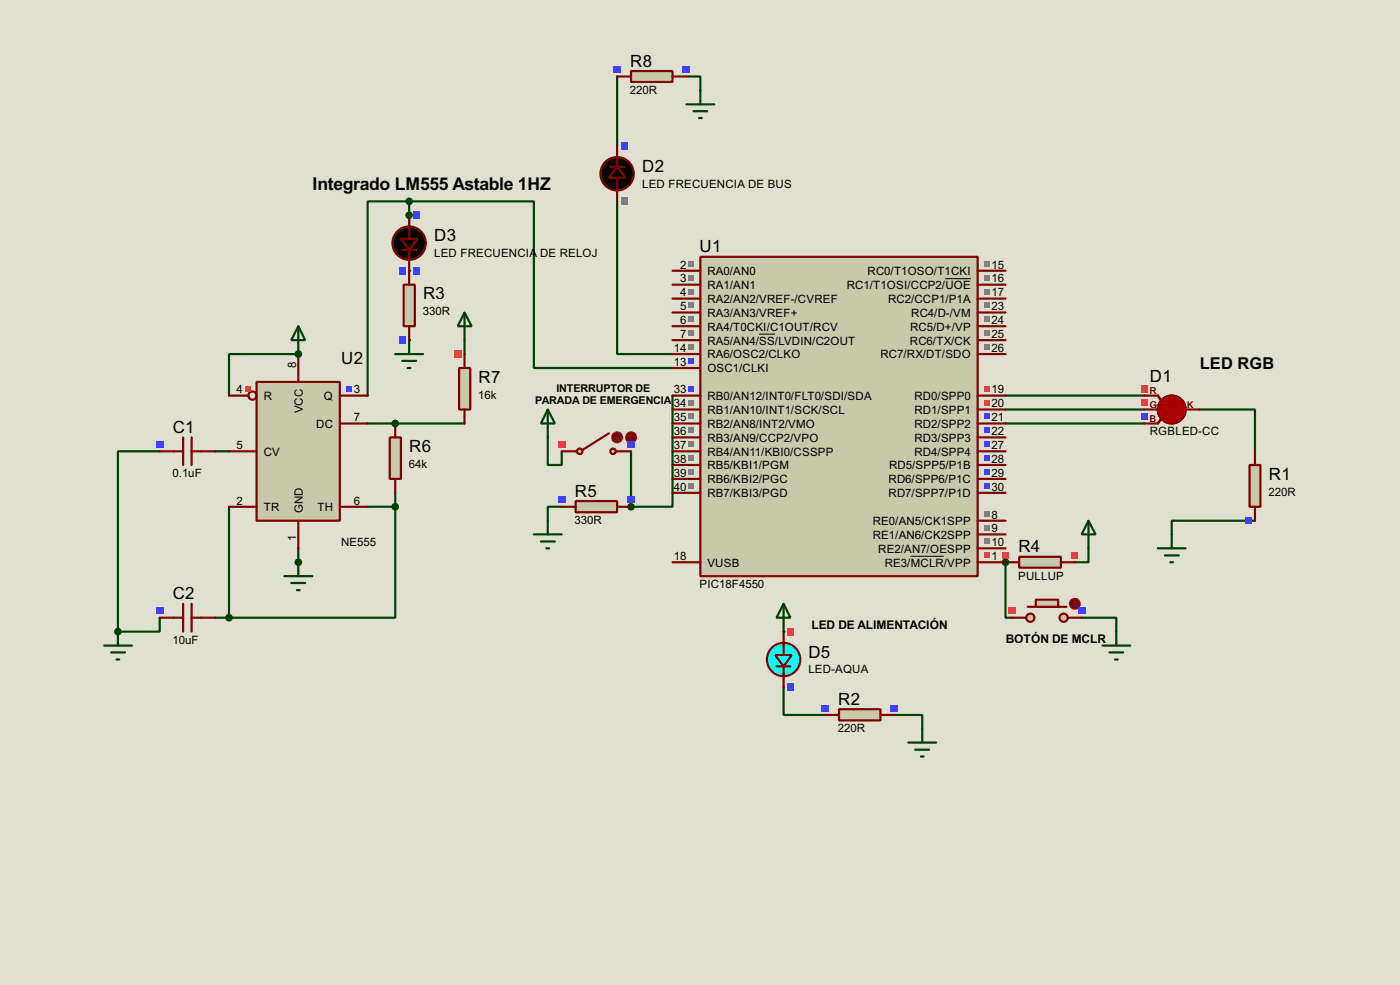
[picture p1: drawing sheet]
<svg xmlns="http://www.w3.org/2000/svg" width="256mm" height="180mm" viewBox="0 0 256 180" stroke-linecap="round" stroke-linejoin="round" font-family="sans-serif">
<path d="M0 0h256.5v180.3h-256.5z" fill="#e0e0d0"/>
<path d="M199.4 100.4v2.5h-2.5" fill="none" stroke="#004000" stroke-width=".4"/>
<circle cx="184.2" cy="102.9" r=".2" fill="#004000"/>
<path d="M102.9 92.8h-2.5v2.5M184.2 102.9v10.2h1.3M198.2 113.1h6.3v2.5" fill="none" stroke="#004000" stroke-width=".4"/>
<g fill="#004000">
<circle cx="115.6" cy="92.8" r=".2"/>
<circle cx="54.7" cy="102.9" r=".2"/>
</g>
<path d="M85.1 62.3v2.5" fill="none" stroke="#004000" stroke-width=".4"/>
<circle cx="72.4" cy="77.5" r=".2" fill="#004000"/>
<path d="M72.4 77.5h12.7M72.4 90.2v22.9h-33" fill="none" stroke="#004000" stroke-width=".4"/>
<circle cx="21.6" cy="115.6" r=".2" fill="#004000"/>
<path d="M67.4 77.5h5M29.3 82.6h-7.7v33h7.7v-2.5M39.4 82.6h2.6M42 92.8v20.3M67.4 92.8h5M54.7 100.4v2.5" fill="none" stroke="#004000" stroke-width=".4"/>
<circle cx="54.7" cy="64.8" r=".2" fill="#004000"/>
<path d="M54.7 64.8h-12.7v7.6" fill="none" stroke="#004000" stroke-width=".4"/>
<g fill="#004000">
<circle cx="143.6" cy="115.6" r=".2"/>
<circle cx="75" cy="49.6" r=".2"/>
<circle cx="75" cy="62.3" r=".2"/>
</g>
<path d="M75 39.4v7.6" fill="none" stroke="#004000" stroke-width=".4"/>
<circle cx="75" cy="39.4" r=".2" fill="#004000"/>
<path d="M75 36.9h-7.6v35.5M75 36.9h22.8v30.5h25.4M75 36.9v2.5M123.2 72.4v20.4h-7.6" fill="none" stroke="#004000" stroke-width=".4"/>
<circle cx="184.2" cy="102.9" r=".2" fill="#004000"/>
<g fill="none" stroke="#004000" stroke-width=".4">
<path d="M113.1 14v12.7M125.8 14h2.5v2.6M113.1 36.9v27.9h10.1M184.2 72.4h25.4M184.2 75h25.4M184.2 77.5h25.4M219.8 75h10.1v7.6M100.4 80.1v5h2.5v-2.5M115.6 82.6v10.2M199.4 95.3l1.3 2.5h-2.5zM199.4 95.3v5.1M229.9 95.3h-15.2v5.1"/>
<path d="M212.1 100.4h5.1M213.4 101.7h2.6M214.4 102.9h.5M143.6 125.8v5.1h7.6M163.9 130.9h5.1v2.5"/>
</g>
<path d="M186.7 101.9h7.7v2h-7.7z" fill="#c8c8aa" stroke="#800000" stroke-width=".4"/>
<path d="M184.2 102.9h2.5M194.4 102.9h2.5" fill="none" stroke="#800000" stroke-width=".4"/>
<g fill="#ff4040">
<path d="M183.6 101h1.2v1.3h-1.2z"/>
<path d="M196.3 101h1.2v1.3h-1.2z"/>
</g>
<g fill="#c8c8aa" stroke="#800000" stroke-width=".4">
<circle cx="194.8" cy="113.1" r=".75"/>
<circle cx="188.7" cy="113.1" r=".75"/>
</g>
<path d="M188.3 111.1h7.1" fill="none" stroke="#800000" stroke-width=".4"/>
<path d="M189.8 109.8h4.1v1.3h-4.1z" fill="#c8c8aa" stroke="#800000" stroke-width=".4"/>
<path d="M185.5 113.1h2.5M195.6 113.1h2.6" fill="none" stroke="#800000" stroke-width=".4"/>
<circle cx="196.9" cy="110.5" r="1" fill="#400000" stroke="#f00" stroke-width=".2"/>
<path d="M196.7 110.8l.2 .3M196.9 110v1.1M196.9 110l-.2 .3M196.9 110l.3 .3M197.2 110.8l-.3 .3" fill="none" stroke="#f00" stroke-width=".2"/>
<path d="M184.8 111.2h1.3v1.2h-1.3z" fill="#ff4040"/>
<path d="M197.5 111.2h1.3v1.2h-1.3z" fill="#4040ff"/>
<circle cx="184.2" cy="102.9" r=".5" fill="#004000" stroke="#004000" stroke-width=".4"/>
<path d="M202 118.2h5.1M203.3 119.4h2.5M204.5 115.6v2.6M204.3 120.7h.5" fill="none" stroke="#004000" stroke-width=".4"/>
<path d="M105.5 91.7h7.6v2.1h-7.6z" fill="#c8c8aa" stroke="#800000" stroke-width=".4"/>
<path d="M102.9 92.8h2.6M113.1 92.8h2.5" fill="none" stroke="#800000" stroke-width=".4"/>
<g fill="#4040ff">
<path d="M102.3 90.9h1.3v1.2h-1.3z"/>
<path d="M115 90.9h1.3v1.2h-1.3z"/>
</g>
<path d="M85.1 57.2l1.3 2.5h-2.5zM85.1 57.2v5.1M100.4 75l1.3 2.5h-2.6zM100.4 75v5.1M97.8 97.8h5.1M99.1 99.1h2.6M100.4 95.3v2.5M52.1 105.5h5.1M53.4 106.7h2.5M54.4 108h.5M54.7 102.9v2.6M100.1 100.4h.5" fill="none" stroke="#004000" stroke-width=".4"/>
<g fill="#004000" stroke="#004000" stroke-width=".4">
<circle cx="115.6" cy="92.8" r=".5"/>
<circle cx="54.6" cy="102.9" r=".5"/>
</g>
<path d="M71.4 80.1h2.1v7.6h-2.1z" fill="#c8c8aa" stroke="#800000" stroke-width=".4"/>
<path d="M72.4 77.5v2.6M72.4 87.7v2.5" fill="none" stroke="#800000" stroke-width=".4"/>
<path d="M84.1 67.4h2.1v7.6h-2.1z" fill="#c8c8aa" stroke="#800000" stroke-width=".4"/>
<path d="M85.1 64.8v2.6M85.1 75v2.5" fill="none" stroke="#800000" stroke-width=".4"/>
<path d="M83.2 64.2h1.3v1.3h-1.3z" fill="#ff4040"/>
<circle cx="72.4" cy="77.5" r=".5" fill="#004000" stroke="#004000" stroke-width=".4"/>
<path d="M29.3 82.6h4.3M33.6 80.1v5M35.1 80.1v5M35.1 82.6h4.3" fill="none" stroke="#800000" stroke-width=".4"/>
<path d="M28.6 80.7h1.3v1.3h-1.3z" fill="#4040ff"/>
<path d="M29.3 113.1h4.3M33.6 110.5v5.1M35.1 110.5v5.1M35.1 113.1h4.3" fill="none" stroke="#800000" stroke-width=".4"/>
<path d="M28.6 111.2h1.3v1.2h-1.3z" fill="#4040ff"/>
<g fill="#004000" stroke="#004000" stroke-width=".4">
<circle cx="72.4" cy="92.8" r=".5"/>
<circle cx="41.9" cy="113.1" r=".5"/>
<circle cx="21.6" cy="115.6" r=".5"/>
</g>
<path d="M54.7 59.7l1.2 2.6h-2.5zM54.7 59.7v5.1M19.1 118.2h5.1M20.4 119.4h2.5M21.6 115.6v2.6M21.4 120.7h.5" fill="none" stroke="#004000" stroke-width=".4"/>
<path d="M47 69.9h15.3v25.4h-15.3z" fill="#c8c8aa" stroke="#800000" stroke-width=".4"/>
<g fill="none" stroke="#800000" stroke-width=".4">
<path d="M42 72.4h3.5M54.7 64.8v5.1M62.3 72.4h5.1M62.3 77.5h5.1M42 92.8h5M42 82.6h5M54.7 95.3v5.1M62.3 92.8h5.1"/>
<circle cx="46.2" cy="72.4" r=".75"/>
</g>
<path d="M44.9 70.7h1v1h-1z" fill="#ff4040"/>
<path d="M63.4 70.7h1v1h-1z" fill="#4040ff"/>
<circle cx="54.6" cy="64.8" r=".5" fill="#004000" stroke="#004000" stroke-width=".4"/>
<circle cx="143.5" cy="120.7" r="3.1" fill="#0ff" stroke="#800000" stroke-width=".4"/>
<path d="M143.6 117.7v2.2M142.3 122h2.5M143.6 122v1.8" fill="none" stroke="#800000" stroke-width=".4"/>
<path d="M142 119.9h3.1l-1.5 2.1z" fill="#0ff" stroke="#800000" stroke-width=".4"/>
<path d="M143.6 115.6v2.6M143.6 123.2v2.6" fill="none" stroke="#800000" stroke-width=".4"/>
<path d="M144.2 115h1.3v1.3h-1.3z" fill="#ff4040"/>
<path d="M144.2 125.1h1.3v1.3h-1.3z" fill="#4040ff"/>
<circle cx="74.9" cy="47" r=".5" fill="#004000" stroke="#004000" stroke-width=".4"/>
<path d="M143.6 110.5l1.2 2.6h-2.5zM143.6 110.5v5.1" fill="none" stroke="#004000" stroke-width=".4"/>
<g fill="#000" stroke="#800000" stroke-width=".4">
<path d="M73.5 43.7h3l-1.5 2.1z"/>
<circle cx="74.9" cy="44.5" r="3.1"/>
</g>
<path d="M75 39.4v4.3M73.7 45.8h2.6M75 45.8v3.8" fill="none" stroke="#800000" stroke-width=".4"/>
<path d="M74 44.5h2M74.5 44h1v1h-1zM75 43.5v2" fill="none" stroke="#000040" stroke-width=".2"/>
<g fill="#4040ff">
<path d="M75.6 38.8h1.3v1.3h-1.3z"/>
<path d="M75.6 48.9h1.3v1.3h-1.3z"/>
</g>
<path d="M72.4 64.8h5.1M73.7 66.1h2.6M74.7 67.4h.5M75 62.3v2.5" fill="none" stroke="#004000" stroke-width=".4"/>
<path d="M74 52.1h2v7.6h-2z" fill="#c8c8aa" stroke="#800000" stroke-width=".4"/>
<path d="M75 49.6v2.5M75 59.7v2.6" fill="none" stroke="#800000" stroke-width=".4"/>
<g fill="#4040ff">
<path d="M73.1 48.9h1.2v1.3h-1.2z"/>
<path d="M73.1 61.6h1.2v1.3h-1.2z"/>
</g>
<g fill="#004000" stroke="#004000" stroke-width=".4">
<circle cx="74.9" cy="39.4" r=".5"/>
<circle cx="74.9" cy="36.9" r=".5"/>
</g>
<path d="M128.3 47h50.8v58.5h-50.8z" fill="#c8c8aa" stroke="#800000" stroke-width=".4"/>
<g fill="none" stroke="#800000" stroke-width=".4">
<path d="M123.2 49.6h5.1M123.2 52.1h5.1M123.2 54.7h5.1M123.2 57.2h5.1M123.2 59.7h5.1M179.1 49.6h5.1M179.1 52.1h5.1M179.1 54.7h5.1M179.1 57.2h5.1M179.1 59.7h5.1M123.2 62.3h5.1M123.2 64.8h5.1"/>
<path d="M123.2 67.4h5.1M123.2 72.4h5.1M123.2 75h5.1M123.2 77.5h5.1M179.1 62.3h5.1M179.1 64.8h5.1M179.1 72.4h5.1M179.1 75h5.1M179.1 77.5h5.1M123.2 80.1h5.1M123.2 82.6h5.1M123.2 85.1h5.1"/>
<path d="M123.2 87.7h5.1M123.2 90.2h5.1M179.1 80.1h5.1M179.1 82.6h5.1M179.1 85.1h5.1M179.1 87.7h5.1M179.1 90.2h5.1M179.1 95.3h5.1M179.1 97.8h5.1M123.2 102.9h5.1M179.1 102.9h5.1M179.1 100.4h5.1"/>
</g>
<path d="M173.2 51h4.7M139.1 61.2h2.9M166.8 101.8h6.1" fill="none" stroke="#000" stroke-width=".18"/>
<g fill="#808080">
<path d="M126.2 47.8h1v1h-1z"/>
<path d="M126.2 50.3h1v1.1h-1z"/>
<path d="M126.2 52.9h1v1h-1z"/>
<path d="M126.2 55.4h1v1h-1z"/>
<path d="M126.2 58h1v1h-1z"/>
<path d="M126.2 60.5h1v1h-1z"/>
<path d="M126.2 63h1v1.1h-1z"/>
</g>
<g fill="#4040ff">
<path d="M126.2 65.6h1v1h-1z"/>
<path d="M126.2 70.7h1v1h-1z"/>
</g>
<g fill="#808080">
<path d="M126.2 73.2h1v1h-1z"/>
<path d="M126.2 75.7h1v1.1h-1z"/>
<path d="M126.2 78.3h1v1h-1z"/>
<path d="M126.2 80.8h1v1h-1z"/>
<path d="M126.2 83.4h1v1h-1z"/>
<path d="M126.2 85.9h1v1h-1z"/>
<path d="M126.2 88.4h1v1.1h-1z"/>
<path d="M180.3 47.8h1v1h-1z"/>
<path d="M180.3 50.3h1v1.1h-1z"/>
<path d="M180.3 52.9h1v1h-1z"/>
<path d="M180.3 55.4h1v1h-1z"/>
<path d="M180.3 58h1v1h-1z"/>
<path d="M180.3 60.5h1v1h-1z"/>
<path d="M180.3 63h1v1.1h-1z"/>
</g>
<g fill="#ff4040">
<path d="M180.3 70.7h1v1h-1z"/>
<path d="M180.3 73.2h1v1h-1z"/>
</g>
<g fill="#4040ff">
<path d="M180.3 75.7h1v1.1h-1z"/>
<path d="M180.3 78.3h1v1h-1z"/>
<path d="M180.3 80.8h1v1h-1z"/>
<path d="M180.3 83.4h1v1h-1z"/>
<path d="M180.3 85.9h1v1h-1z"/>
<path d="M180.3 88.4h1v1.1h-1z"/>
</g>
<g fill="#808080">
<path d="M180.3 93.5h1v1h-1z"/>
<path d="M180.3 96.1h1v1h-1z"/>
<path d="M180.3 98.6h1v1h-1z"/>
</g>
<path d="M180.3 101.1h1v1.1h-1z" fill="#ff4040"/>
<circle cx="214.6" cy="75" r="2.55" fill="#808080" stroke="#800000" stroke-width=".4"/>
<path d="M212.1 72.4l.6 .8M212.7 76.8l-.6 .7" fill="none" stroke="#800000" stroke-width=".4"/>
<circle cx="214.6" cy="75" r="2.55" fill="#808080" stroke="#800000" stroke-width=".4"/>
<path d="M209.6 72.4h2.5l.6 .8M209.6 75h2.5M212.7 76.8l-.6 .7h-2.5M217.2 75h2.6" fill="none" stroke="#800000" stroke-width=".4"/>
<circle cx="214.6" cy="75" r="2.3" fill="#a00" stroke="#a00" stroke-width=".4"/>
<g fill="#ff4040">
<path d="M209 70.5h1.2v1.3h-1.2z"/>
<path d="M209 73.1h1.2v1.2h-1.2z"/>
</g>
<path d="M209 75.6h1.2v1.3h-1.2z" fill="#4040ff"/>
<g fill="#c8c8aa" stroke="#800000" stroke-width=".4">
<circle cx="112.3" cy="82.6" r=".5"/>
<circle cx="106.2" cy="82.6" r=".5"/>
</g>
<path d="M111.6 79.3l-4.9 3.1M102.9 82.6h2.8M112.8 82.6h2.8" fill="none" stroke="#800000" stroke-width=".4"/>
<circle cx="113" cy="80.1" r="1" fill="#400000" stroke="#f00" stroke-width=".2"/>
<path d="M113.1 79.6v1M112.8 80.3l.3 .3M113.3 80.3l-.2 .3" fill="none" stroke="#f00" stroke-width=".2"/>
<circle cx="115.6" cy="80.1" r="1" fill="#400000" stroke="#f00" stroke-width=".2"/>
<path d="M115.6 79.6l-.2 .2M115.6 79.6l.3 .2M115.6 79.6v1" fill="none" stroke="#f00" stroke-width=".2"/>
<path d="M102.3 80.7h1.3v1.3h-1.3z" fill="#ff4040"/>
<path d="M115 80.7h1.3v1.3h-1.3z" fill="#4040ff"/>
<path d="M228.9 85.1h2v7.7h-2z" fill="#c8c8aa" stroke="#800000" stroke-width=".4"/>
<path d="M229.9 82.6v2.5M229.9 92.8v2.5" fill="none" stroke="#800000" stroke-width=".4"/>
<path d="M228 94.7h1.3v1.2h-1.3z" fill="#4040ff"/>
<path d="M153.7 129.8h7.6v2.1h-7.6z" fill="#c8c8aa" stroke="#800000" stroke-width=".4"/>
<path d="M151.2 130.9h2.5M161.3 130.9h2.6" fill="none" stroke="#800000" stroke-width=".4"/>
<g fill="#4040ff">
<path d="M150.5 129h1.3v1.2h-1.3z"/>
<path d="M163.2 129h1.3v1.2h-1.3z"/>
</g>
<path d="M166.4 135.9h5.1M167.7 137.2h2.5M168.7 138.5h.5M169 133.4v2.5" fill="none" stroke="#004000" stroke-width=".4"/>
<g fill="#000" stroke="#800000" stroke-width=".4">
<path d="M113.1 30.5l1.5 2.1h-3z"/>
<circle cx="113" cy="31.8" r="3.1"/>
</g>
<path d="M111.8 30.5h2.6M113.1 26.7v3.8M113.1 32.6v4.3" fill="none" stroke="#800000" stroke-width=".4"/>
<path d="M112.1 31.8h2M112.6 31.3h1v1h-1zM113.1 30.8v2" fill="none" stroke="#000040" stroke-width=".2"/>
<path d="M113.7 36.2h1.3v1.3h-1.3z" fill="#808080"/>
<path d="M113.7 26.1h1.3v1.3h-1.3z" fill="#4040ff"/>
<path d="M125.8 19.1h5.1M128.3 16.6v2.5M127.1 20.4h2.5M128.1 21.6h.5" fill="none" stroke="#004000" stroke-width=".4"/>
<path d="M115.6 13h7.6v2h-7.6z" fill="#c8c8aa" stroke="#800000" stroke-width=".4"/>
<path d="M113.1 14h2.5M123.2 14h2.6" fill="none" stroke="#800000" stroke-width=".4"/>
<g fill="#4040ff">
<path d="M112.4 12.1h1.3v1.3h-1.3z"/>
<path d="M125.1 12.1h1.3v1.3h-1.3z"/>
</g>
<text font-size="3.6" x="57.3" y="34.7">Integrado LM555 Astable 1HZ</text>
<g font-size="3.5">
<text x="115.5" y="12.2">R8</text>
<text x="117.7" y="31.4">D2</text>
<text x="79.6" y="44.1">D3</text>
<text x="128.2" y="46.2">U1</text>
<text x="77.5" y="54.8">R3</text>
<text x="62.5" y="66.6">U2</text>
<text x="87.7" y="70.1">R7</text>
<text x="210.7" y="70">D1</text>
<text x="31.7" y="79.3">C1</text>
<text x="75" y="82.8">R6</text>
<text x="232.5" y="87.8">R1</text>
<text x="105.3" y="90.9">R5</text>
<text x="186.6" y="101.1">R4</text>
<text x="31.7" y="109.7">C2</text>
<text x="148.1" y="120.4">D5</text>
<text x="153.6" y="129">R2</text>
</g>
<text font-size="3.4" x="219.8" y="67.6">LED RGB</text>
<g font-size="2.5">
<text x="148.6" y="115.1">LED DE ALIMENTACIÓN</text>
<text x="184.2" y="117.7">BOTÓN DE MCLR</text>
</g>
<g font-size="2.4">
<text x="115.4" y="17.2">220R</text>
<text x="117.6" y="34.4">LED FRECUENCIA DE BUS</text>
<text x="79.5" y="47.1">LED FRECUENCIA</text>
<text x="98.9" y="47.1">DE RELOJ</text>
<text x="124.6" y="49.2">2</text>
<text x="124.6" y="51.7">3</text>
<text x="129.6" y="50.4">RA0/AN0</text>
<text x="129.6" y="52.9">RA1/AN1</text>
<text x="155.1" y="52.9">RC1/T1OSI/CCP2/UOE</text>
<text x="158.9" y="50.4">RC0/T1OSO/T1CKI</text>
<text x="181.7" y="49.2">15</text>
<text x="181.7" y="51.7">16</text>
<text x="77.5" y="57.7">330R</text>
<text x="124.6" y="54.3">4</text>
<text x="124.6" y="56.8">5</text>
<text x="124.6" y="59.3">6</text>
<text x="129.6" y="55.4">RA2/AN2/VREF-/CVREF</text>
<text x="129.6" y="58">RA3/AN3/VREF+</text>
<text x="162.7" y="55.4">RC2/CCP1/P1A</text>
<text x="166.9" y="58">RC4/D-/VM</text>
<text x="181.7" y="54.3">17</text>
<text x="181.7" y="56.8">23</text>
<text x="181.7" y="59.3">24</text>
<text x="123.5" y="64.4">14</text>
<text x="124.6" y="61.9">7</text>
<text x="129.6" y="60.5">RA4/T0CKI/C1OUT/RCV</text>
<text x="129.6" y="63.1">RA5/AN4/SS/LVDIN/C2OUT</text>
<text x="129.6" y="65.6">RA6/OSC2/CLKO</text>
<text x="161.3" y="65.6">RC7/RX/DT/SDO</text>
<text x="166.7" y="63.1">RC6/TX/CK</text>
<text x="166.7" y="60.5">RC5/D+/VP</text>
<text x="181.7" y="61.9">25</text>
<text x="181.7" y="64.4">26</text>
<text x="43.4" y="72">4</text>
<text x="54.2" y="67.4" transform="rotate(-90 54.2 67.4)">8</text>
<text x="64.8" y="72">3</text>
<text x="123.5" y="67">13</text>
<text x="123.5" y="72">33</text>
<text x="129.6" y="68.1">OSC1/CLKI</text>
<text x="181.7" y="72">19</text>
<text x="48.3" y="73.2">R</text>
<text x="55.5" y="75.7" transform="rotate(-90 55.5 75.7)">VCC</text>
<text x="59.3" y="73.2">Q</text>
<text x="64.8" y="77.1">7</text>
<text x="87.6" y="73">16k</text>
<text x="123.5" y="74.6">34</text>
<text x="123.5" y="77.1">35</text>
<text x="129.6" y="73.2">RB0/AN12/INT0/FLT0/SDI/SDA</text>
<text x="129.6" y="75.8">RB1/AN10/INT1/SCK/SCL</text>
<text x="167.5" y="73.2">RD0/SPP0</text>
<text x="167.5" y="75.8">RD1/SPP1</text>
<text x="181.7" y="74.6">20</text>
<text x="181.7" y="77.1">21</text>
<text x="43.4" y="82.2">5</text>
<text x="48.3" y="83.4">CV</text>
<text x="57.9" y="78.3">DC</text>
<text x="123.5" y="79.7">36</text>
<text x="123.5" y="82.2">37</text>
<text x="129.6" y="78.3">RB2/AN8/INT2/VMO</text>
<text x="129.6" y="80.8">RB3/AN9/CCP2/VPO</text>
<text x="129.6" y="83.4">RB4/AN11/KBI0/CSSPP</text>
<text x="167.5" y="78.3">RD2/SPP2</text>
<text x="167.5" y="80.8">RD3/SPP3</text>
<text x="167.5" y="83.4">RD4/SPP4</text>
<text x="181.7" y="79.7">22</text>
<text x="181.7" y="82.2">27</text>
<text x="210.6" y="79.7">RGBLED-CC</text>
<text x="31.6" y="87.3">0.1uF</text>
<text x="74.9" y="85.7">64k</text>
<text x="123.5" y="84.7">38</text>
<text x="123.5" y="87.3">39</text>
<text x="123.5" y="89.8">40</text>
<text x="129.6" y="85.9">RB5/KBI1/PGM</text>
<text x="129.6" y="88.5">RB6/KBI2/PGC</text>
<text x="162.8" y="88.5">RD6/SPP6/P1C</text>
<text x="162.9" y="85.9">RD5/SPP5/P1B</text>
<text x="181.7" y="84.7">28</text>
<text x="181.7" y="87.3">29</text>
<text x="181.7" y="89.8">30</text>
<text x="43.4" y="92.4">2</text>
<text x="48.3" y="93.6">TR</text>
<text x="55.4" y="94" transform="rotate(-90 55.4 94)">GND</text>
<text x="58.1" y="93.6">TH</text>
<text x="64.8" y="92.4">6</text>
<text x="105.3" y="96">330R</text>
<text x="129.6" y="91">RB7/KBI3/PGD</text>
<text x="162.8" y="91">RD7/SPP7/P1D</text>
<text x="181.7" y="94.9">8</text>
<text x="232.4" y="90.8">220R</text>
<text x="54.2" y="99" transform="rotate(-90 54.2 99)">1</text>
<text x="62.5" y="100">NE555</text>
<text x="159.9" y="96.1">RE0/AN5/CK1SPP</text>
<text x="159.9" y="98.6">RE1/AN6/CK2SPP</text>
<text x="160.9" y="101.2">RE2/AN7/OESPP</text>
<text x="181.7" y="97.4">9</text>
<text x="181.7" y="100">10</text>
<text x="123.5" y="102.5">18</text>
<text x="128.1" y="107.7">PIC18F4550</text>
<text x="129.6" y="103.7">VUSB</text>
<text x="162.1" y="103.7">RE3/MCLR/VPP</text>
<text x="181.7" y="102.5">1</text>
<text x="186.5" y="106.1">PULLUP</text>
<text x="31.6" y="117.8">10uF</text>
<text x="148.1" y="123.3">LED-AQUA</text>
<text x="153.5" y="134.1">220R</text>
</g>
<g font-size="2.2">
<text x="101.9" y="71.8">INTERRUPTOR DE</text>
<text x="98" y="74">PARADA DE EMERGENCIA</text>
</g>
<g font-size="1.9" fill="#800000">
<text x="210.6" y="72.1">R</text>
<text x="210.6" y="74.7">G</text>
<text x="210.6" y="77.2">B</text>
<text x="217.5" y="74.7">K</text>
</g>
</svg>
